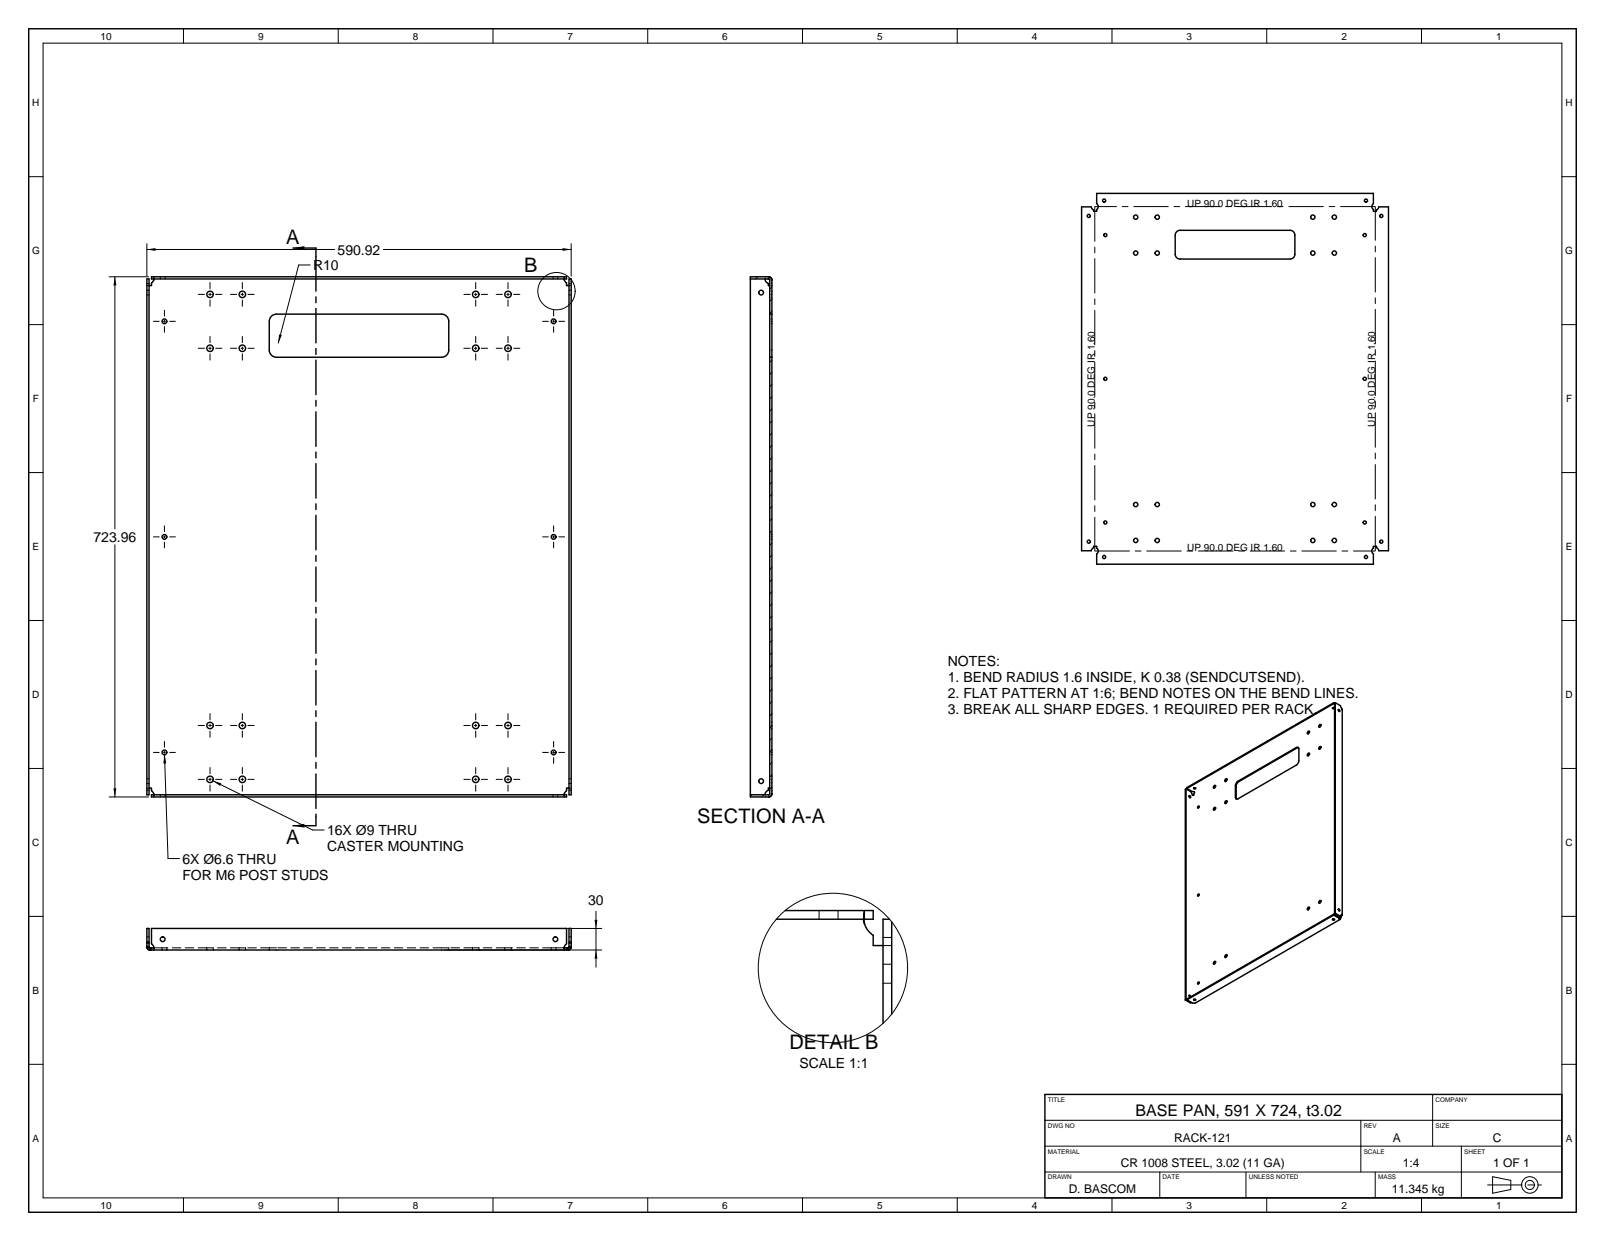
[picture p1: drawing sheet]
<svg xmlns="http://www.w3.org/2000/svg" width="559mm" height="432mm" viewBox="0 0 559 432" stroke-linecap="round" stroke-linejoin="round" font-family="sans-serif">
<g fill="none" stroke="#000" stroke-width=".5">
<path d="M10 10h538.8v411.8h-538.8zM376.6 72h3.3l.3 .6 .6 .4v.5h1v-.6a1.22 1.22 0 0 0 0-2v-3.6h96.4v3.6a1.22 1.22 0 0 0 0 2v.6h1v-.5l.6-.4 .2-.6h3.4v119.6h-3.4l-.2-.6-.6-.4v-.5h-1v.6a1.22 1.22 0 0 0 0 2v3.6h-96.4v-3.6a1.22 1.22 0 0 0 0-2v-.6h-1v.5l-.6 .4-.3 .6h-3.3zM51.1 97.1h.8v179.4h-.8zM52.7 96.3h144.6v.8h-144.6zM53.5 97.5l-.8 1v.9h-.8M53.5 97.1v.4zM102 86.3h8v3M196.4 97.1l.1 .4M196.5 97.5l.8 1v.9h.8M196.5 97.1v.4M198.1 97.1h.8v179.4h-.8zM261.2 97.1h6.4"/>
<path d="M266.3 97.1l.5 1.1 .7 .4v.8h.5M267.6 96.3h.3M267.6 97.1l.4 .4M267.6 96.3h-6.4v181h6.4M267.6 96.3l.3 .1M267.9 96.4l.8 .7M268 97.5v178.6M268.7 97.1v.4M268.7 97.2v.3M268.7 97.5v178.6M409.6 80.6l1.2-.5 38.8 .1 1 .8 .2 .8v7.1l-.8 1-.8 .2h-38.8l-1-.8-.2-.8v-6.7zM94.3 110.2l.8-.6 1.1-.3 58.1 .1 1 .5 .9 1.3v11.2l-.9 1.4-1.6 .5-58-.1-1.4-.8-.6-1.6v-10z"/>
<path d="M268 109.3h.7M268 124.3h.7M455.3 254.6l.4-.3 .2 .3-.6 .8-.2-.3zM455.9 254.5l-.5 .9M459.3 259.9l.4-.2 .2 .3-.6 .7-.2-.3zM459.3 252.3l.4-.2 .2 .2-.6 .8-.2-.3zM459.9 259.9l-.5 .8M459.9 252.2l-.5 .9M464 246.2h.6zM464 246.2v.4l.6-.1M464.3 244.5v.3M464.3 244.5l-51.1 29.5v.3"/>
<path d="M464.3 244.8l-51.1 29.5M464.3 244.5l.3 .2M464.3 244.8l.3 .2M464.6 244.7v73.2M464.9 244.5l1.8 1 .4 1.2M464.9 244.5v73.3M464.9 244.5l-.3 .2M465.9 247l.4 .6M466 246.9l.4 .1 .1 .5-.4-.1zM467.1 246.7h.1M467.1 246.7l.2 71.7M51.9 274.3h.8v.8l.8 1"/>
<path d="M52.7 276.5h144.6v.8h-144.6zM53.5 276.1v.4zM196.5 276.1l-.1 .4M196.5 276.1v.4M198.1 274.3h-.8v.8l-.8 1M261.2 276.5h6.4M267.9 277.3h-.3M267.9 277.2l-.3 .1M268 274.3h-.5v.7l-.7 .4-.5 1.1M268 276.1l-.4 .4M268.3 277l-.4 .2M268.5 276.9l-.2 .1"/>
<path d="M268.7 276.5l-.2 .4M268.7 276.1v.3M268.7 276.1v.4M412.9 274.5l1.8 1 .5 1.2M412.9 274.5l-.2 .2v73.2M412.9 274.5v73.3M413.2 274.3l1.9 1.1 .8 .1-.3 1.1-.4 .1M414 277l.3 .6M414 276.9l.4 .1 .1 .5-.4-.1zM415.2 276.7h.1M415.6 274.2h.7M415.6 274.1h.4l.3 .3-.5 .1-.3-.1z"/>
<path d="M422.6 273.5l.4-.3 .2 .3-.6 .8-.2-.3zM423.2 273.4l-.5 .8M426.6 278.8l.4-.2 .2 .3-.6 .7-.2-.3zM426.6 271.2l.4-.3 .2 .3-.6 .8-.2-.3zM427.2 278.7l-.5 .9M427.2 271.1l-.5 .9M430.7 272l20.6-11.9 .4-.1 .5 .2v4.5l-.6 1.3-20.9 12.1-.5-.3-.1-.4v-4zM452.1 260.1l-21.1 12.1-.6 1.3 .1 4.6M455.3 262.2l.4-.2 .2 .3-.6 .7-.2-.3zM455.9 262.2l-.5 .8M110 284.3v3h-8M417.1 280.6l.3-.2 .1 .2-.4 .6z"/>
<path d="M417.5 280.6l-.3 .6M422.6 281.1l.4-.2 .2 .3-.6 .7-.2-.3zM423.2 281l-.5 .9M273.4 316.8h30.6v3h-33.7M300.8 319.9l.2 1.5M301 319.8a1.03 1.03 0 0 0 0 1.6M309.7 319.8h-2.3v36.3M417.1 311.2l.3-.1 .1 .2-.4 .5zM417.5 311.2l-.3 .6M455.3 315.8l.4-.2 .2 .3-.6 .7-.2-.3zM455.9 315.7l-.5 .9M459.3 313.5l.4-.2 .2 .3-.6 .7-.2-.3z"/>
<path d="M459.9 313.4l-.5 .9M464 319.8h.6M464 319.8l.4-.1 .3 .3-.5 .2-.3-.2zM464.3 318.4l-51.1 29.5M464.3 318.1v.3M464.3 318.1l-51.1 29.5v.3M464.3 318.4l1.9 1.1M464.3 318.1l1.9 1.1v.3M464.6 317.9l1.8 1.1 .7-.6M464.9 317.8l2.1 1.3M464.9 317.8l-.3 .1M465.9 316.4l.4 .6"/>
<path d="M466 316.3l.4 .1 .1 .5-.4-.1zM466.2 319.5l.1 .4M466.2 319.4l.1 .2M466.3 319.6v.3M466.5 319.5l-.2 .1M466.5 319.5l.2 .1M466.6 319.9l-50.5 29.2-1-.1-1.9-1.1M466.7 318.7l-.2 .8M466.7 319.6l-.4 .3M467 319.1l-.3 .5M467 318.7v.4M467.1 318.4l-.3 .2 .2 .1"/>
<path d="M467.1 318.1v.3M467.1 318.1h.1M467.1 318.1l.2 .3-.3 .3M51.1 329.4l.3 .7 .9 .5M51.1 329.4v-6.3h.8v6.3M51.1 328.1h.8M51.1 329.3h.8M51.1 329.4l.2 .6M51.3 330l.1 .1M51.4 330.1l.2 .2M51.6 330.3v.1M51.6 330.4l.4 .1"/>
<path d="M51.9 329.4l.4 .4M51.9 329.4h.1M51.9 329.4v.1M51.9 329.5h.1M51.9 329.6h.1M52 329.6v.1M52 329.7h.1M52 330.5h.1M52.1 330.5l.2 .1M52.1 329.7v.1M52.1 329.8h.1M52.2 329.8h.1"/>
<path d="M52.3 329.8h.1M52.3 330.6h145.4M52.3 329.8h1.2M52.7 329.8v.8M53.5 329.8l.1 .7a2.25 2.25 0 0 0-.9-2.1v-5.3h144.6v5.3a2.17 2.17 0 0 0-.8 2.1v-.7M53.5 329.8h.1M196.4 329.8h.1M196.5 329.8h1.2M197.3 329.8v.8M197.7 329.8h.1M197.8 329.8h-.1M197.8 329.8h.1"/>
<path d="M197.9 329.8h-.1M197.9 329.7v.1M197.9 329.7h.1M198 329.7h.1M198 329.6v.1M198.1 329.6h.1M198.1 329.5h.1M198.1 329.4v.1M198.1 329.4l-.4 .4M198.1 329.4v-6.3h.8v6.3M198.1 328.1h.8M198.1 329.3h.8"/>
<path d="M198.1 329.4h.1M198.9 329.4l-.3 .7-.9 .5M198.9 329.4a1.16 1.16 0 0 1-1.2 1.2M301 321.4l1.4 2.6 1.6 1.4v3.6h3.4M310.5 320.8v32M422.6 334.7l.4-.2 .2 .2-.6 .8-.2-.3zM423.2 334.6l-.5 .9M426.6 332.4l.4-.2 .2 .3-.6 .7-.2-.3zM427.2 332.3l-.5 .9M412.7 347.9l1.8 1.1 .2-.2M412.9 347.8l-.2 .1M412.9 347.8l1.8 1"/>
<path d="M414 346.4l.3 .6zM414 346.4l.3-.1 .2 .6M414.7 348.8h.1M415.6 347.7h.7M415.6 347.7h.4l.3 .2-.5 .2-.3-.2zM417.1 341.8l.3-.1 .1 .2-.4 .5zM417.5 341.8l-.3 .6M363.8 380.8h180v36h-180z"/>
<circle cx="379.1" cy="75.1" r=".55"/>
<circle cx="384.4" cy="69.8" r=".55"/>
<circle cx="395.4" cy="75.6" r=".75"/>
<circle cx="402.9" cy="75.6" r=".75"/>
<circle cx="457.1" cy="75.6" r=".75"/>
<circle cx="464.6" cy="75.6" r=".75"/>
<circle cx="475.6" cy="69.8" r=".55"/>
<circle cx="480.9" cy="75.1" r=".55"/>
<circle cx="384.8" cy="81.8" r=".55"/>
<circle cx="395.4" cy="88.1" r=".75"/>
<circle cx="402.9" cy="88.1" r=".75"/>
<circle cx="457.1" cy="88.1" r=".75"/>
<circle cx="464.6" cy="88.1" r=".75"/>
<circle cx="475.2" cy="81.8" r=".55"/>
<circle cx="57.2" cy="111.8" r=".83"/>
<circle cx="73.1" cy="102.4" r="1.13"/>
<circle cx="84.4" cy="102.4" r="1.13"/>
<circle cx="165.6" cy="102.4" r="1.13"/>
<circle cx="176.9" cy="102.4" r="1.13"/>
<circle cx="192.7" cy="111.8" r=".83"/>
<circle cx="265" cy="101.8" r=".83"/>
<circle cx="73.1" cy="121.2" r="1.13"/>
<circle cx="84.4" cy="121.2" r="1.13"/>
<circle cx="165.6" cy="121.2" r="1.13"/>
<circle cx="176.9" cy="121.2" r="1.13"/>
<circle cx="384.8" cy="131.8" r=".55"/>
<circle cx="475.2" cy="131.8" r=".55"/>
<circle cx="395.4" cy="175.6" r=".75"/>
<circle cx="402.9" cy="175.6" r=".75"/>
<circle cx="457.1" cy="175.6" r=".75"/>
<circle cx="464.6" cy="175.6" r=".75"/>
<circle cx="57.2" cy="186.8" r=".83"/>
<circle cx="192.7" cy="186.8" r=".83"/>
<circle cx="379.1" cy="188.5" r=".55"/>
<circle cx="384.4" cy="193.8" r=".55"/>
<circle cx="384.8" cy="181.8" r=".55"/>
<circle cx="395.4" cy="188.1" r=".75"/>
<circle cx="402.9" cy="188.1" r=".75"/>
<circle cx="457.1" cy="188.1" r=".75"/>
<circle cx="464.6" cy="188.1" r=".75"/>
<circle cx="475.2" cy="181.8" r=".55"/>
<circle cx="475.6" cy="193.8" r=".55"/>
<circle cx="480.9" cy="188.5" r=".55"/>
<circle cx="73.1" cy="252.4" r="1.13"/>
<circle cx="84.4" cy="252.4" r="1.13"/>
<circle cx="165.6" cy="252.4" r="1.13"/>
<circle cx="176.9" cy="252.4" r="1.13"/>
<circle cx="57.2" cy="261.8" r=".83"/>
<circle cx="73.1" cy="271.2" r="1.13"/>
<circle cx="84.4" cy="271.2" r="1.13"/>
<circle cx="165.6" cy="271.2" r="1.13"/>
<circle cx="176.9" cy="271.2" r="1.13"/>
<circle cx="192.7" cy="261.8" r=".83"/>
<circle cx="265" cy="271.8" r=".83"/>
<circle cx="56.6" cy="326.8" r=".83"/>
<circle cx="193.4" cy="326.8" r=".83"/>
</g>
<g fill="none" stroke="#000" stroke-width=".35" stroke-dasharray="3 1.5">
<path d="M51.1 99.4h.8M51.1 98.6h.8M53.5 96.3v.8M53.5 96.3l.1 .8M53.6 96.6v.6M55.8 96.3v.8M57.5 96.3v.8M192.5 96.3v.8M194.2 96.3v.8M196.4 96.6v.6M196.4 97.1l.1-.8M196.5 96.3v.8"/>
<path d="M198.9 98.6h-.8M198.9 99.4h-.8M51.1 102.6h.8M51.1 101h.8M198.9 101h-.8M198.9 102.6h-.8M51.1 275h.8M51.1 274.3h.8M51.1 272.6h.8M51.1 271h.8M53.5 277.3v-.8M53.6 276.5l-.1 .8"/>
<path d="M53.6 277v-.6M55.8 277.3v-.8M57.5 277.3v-.8M192.5 277.3v-.8M194.2 277.3v-.8M196.4 277v-.6M196.5 277.3v-.8M196.5 277.3l-.1-.8M198.9 274.3h-.8M198.9 275h-.8M198.9 271h-.8M198.9 272.6h-.8"/>
<path d="M285.2 316.8v3M291.8 316.8v3M300.7 318.2v2.1M300.8 319.9l-.1-2.3 .3-.8M301 316.8v3M51.1 326h.8M51.1 327.6h.8M51.1 329.6v-.1M51.2 329.7h.1M51.3 330v-.1M51.4 330.1h.1M51.6 330.3h.1"/>
<path d="M51.7 330.4h.1M52 330.5h.1M52.2 330.5h-.1M53.6 329.8l-.1-.4M53.6 330.2v-.5M56.4 330.6v-.8M56.4 329.8h-2.9M58.1 329.8h-1.7M58.1 330.6v-.8M72 330.6v-.8M72 329.8h-13.9M74.2 329.8h-2.2"/>
<path d="M74.2 330.6v-.8M83.2 330.6v-.8M83.2 329.8h-9M85.5 329.8h-2.3M85.5 330.6v-.8M93.7 329.8h2.5M93.7 330.6v-.8M93.7 329.8h-8.2M153.7 329.8h-57.5M156.2 329.8h-2.5M156.2 330.6v-.8M164.5 330.6v-.8"/>
<path d="M164.5 329.8h-8.3M166.7 329.8h-2.2M166.7 330.6v-.8M175.7 330.6v-.8M175.7 329.8h-9M178 329.8h-2.3M178 330.6v-.8M191.9 330.6v-.8M191.9 329.8h-13.9M193.6 329.8h-1.7M193.6 330.6v-.8M196.4 330.2v-.5"/>
<path d="M196.5 329.4l-.1 .4M196.5 329.8h-2.9M198.9 326h-.8M198.9 327.6h-.8M310.5 326.2h-3.1M310.5 329h-3.1M310.5 335.5h-3.1M310.5 342.1h-3.1"/>
</g>
<g fill="none" stroke="#000" stroke-width=".35" stroke-dasharray="12 2 2 2">
<path d="M381.2 72v119.6M478.7 71.9h-97.4M55.4 111.8h-2M57.2 110v-2M57.2 113.6v2M59.1 111.8h2M71.2 102.4h-2.2M73.1 119.2v-2.1M73.1 100.5v-2.2M73.1 104.4v2.2M75.1 102.4h2.1M82.4 102.4h-2.2"/>
<path d="M84.4 119.2v-2.1M84.4 100.5v-2.2M84.4 104.4v2.2M86.3 102.4h2.2M163.7 102.4h-2.2M165.6 119.2v-2.1M165.6 100.5v-2.2M165.6 104.4v2.2M167.6 102.4h2.1M174.9 102.4h-2.2M176.9 119.2v-2.1M176.9 100.5v-2.2"/>
<path d="M176.9 104.4v2.2M178.8 102.4h2.2M190.9 111.8h-2M192.7 110v-2M192.7 113.6v2M194.6 111.8h2M71.2 121.2h-2.2M73.1 123.1v2.2M75.1 121.2h2.1M82.4 121.2h-2.2M84.4 123.1v2.2M86.3 121.2h2.2"/>
<path d="M163.7 121.2h-2.2M165.6 123.1v2.2M167.6 121.2h2.1M174.9 121.2h-2.2M176.9 123.1v2.2M178.8 121.2h2.2M55.4 186.8h-2M57.2 185v-2M57.2 188.6v2M59.1 186.8h2M190.9 186.8h-2M192.7 185v-2"/>
<path d="M192.7 188.6v2M194.6 186.8h2M381.3 191.7h97.4M478.8 191.6v-119.6M57.2 260v-2M71.2 252.4h-2.2M73.1 250.5v-2.2M73.1 254.4v2.2M75.1 252.4h2.1M82.4 252.4h-2.2M84.4 250.5v-2.2M84.4 254.4v2.2"/>
<path d="M86.3 252.4h2.2M163.7 252.4h-2.2M165.6 250.5v-2.2M165.6 254.4v2.2M167.6 252.4h2.1M174.9 252.4h-2.2M176.9 250.5v-2.2M176.9 254.4v2.2M178.8 252.4h2.2M192.7 260v-2M55.4 261.8h-2M57.2 263.6v2"/>
<path d="M59.1 261.8h2M71.2 271.2h-2.2M73.1 269.2v-2.1M73.1 273.1v2.2M75.1 271.2h2.1M82.4 271.2h-2.2M84.4 269.2v-2.1M84.4 273.1v2.2M86.3 271.2h2.2M163.7 271.2h-2.2M165.6 269.2v-2.1M165.6 273.1v2.2"/>
<path d="M167.6 271.2h2.1M174.9 271.2h-2.2M176.9 269.2v-2.1M176.9 273.1v2.2M178.8 271.2h2.2M190.9 261.8h-2M192.7 263.6v2M194.6 261.8h2M517.9 412.3h18.8"/>
</g>
<g fill="none" stroke="#000" stroke-width=".35">
<path d="M15 15h528.8v401.8h-528.8zM63.9 10v5M117.8 10v5M171.6 10v5M225.5 10v5M279.4 10v5M333.3 10v5M387.2 10v5M441 10v5M494.9 10v5M10 61.5h5M543.8 61.5h5"/>
<path d="M38 96.3h13.7M40 96.3v87.8M51.1 84.8v11.3M51.1 86.8h65.4M108 92.2h-4l-7.1 27.2M133.5 86.8h65.4M198.9 84.8v11.3M263.8 96.3l-.8 .8M268 96.4l-.7 .7M268.7 99.8l-.7 .8M10 113h5M56.9 111.8h.7"/>
<path d="M57.2 111.5v.6M72.7 102.4h.9M73.1 102v.9M83.9 102.4h.9M84.4 102v.9M165.2 102.4h.9M165.6 102v.9M176.4 102.4h.9M176.9 102v.9M192.4 111.8h.7M192.7 111.5v.6M268.7 108.3l-.7 .8"/>
<path d="M268.7 104.1l-.7 .7M543.8 113h5M72.7 121.2h.9M73.1 120.7v.9M83.9 121.2h.9M84.4 120.7v.9M165.2 121.2h.9M165.6 120.7v.9M176.4 121.2h.9M176.9 120.7v.9M268.7 138l-.7 .8M268.7 133.8l-.7 .7"/>
<path d="M268.7 129.5l-.7 .8M268.7 125.3l-.7 .7M268.7 159.2l-.7 .8M268.7 155l-.7 .7M268.7 150.7l-.7 .8M268.7 146.5l-.7 .8M268.7 142.3l-.7 .7M10 164.4h5M268.7 176.2l-.7 .8M268.7 172l-.7 .7M268.7 167.7l-.7 .8M268.7 163.5l-.7 .7"/>
<path d="M543.8 164.4h5M40 189.6v87.7M56.9 186.8h.7M57.2 186.5v.6M192.4 186.8h.7M192.7 186.5v.6M268.7 197.4l-.7 .8M268.7 193.2l-.7 .7M268.7 188.9l-.7 .8M268.7 184.7l-.7 .7M268.7 180.4l-.7 .8M10 215.9h5"/>
<path d="M268.7 218.6l-.7 .8M268.7 214.4l-.7 .7M268.7 210.1l-.7 .8M268.7 205.9l-.7 .8M268.7 201.7l-.7 .7M543.8 215.9h5M268.7 239.8l-.7 .8M268.7 235.6l-.7 .7M268.7 231.4l-.7 .7M268.7 227.1l-.7 .8M268.7 222.9l-.7 .7M72.7 252.4h.9"/>
<path d="M73.1 252v.9M83.9 252.4h.9M84.4 252v.9M165.2 252.4h.9M165.6 252v.9M176.4 252.4h.9M176.9 252v.9M268.7 256.8l-.7 .8M268.7 252.6l-.7 .7M268.7 248.3l-.7 .8M268.7 244.1l-.7 .7M10 267.4h5"/>
<path d="M38 277.3h13.7M56.9 261.8h.7M57.2 261.5v.6M57.3 262.6l1.2 36.1h4M72.7 271.2h.9M73.1 270.7v.9M74.1 271.7l34.8 17.1h4M83.9 271.2h.9M84.4 270.7v.9M165.2 271.2h.9M165.6 270.7v.9M176.4 271.2h.9"/>
<path d="M176.9 270.7v.9M192.4 261.8h.7M192.7 261.5v.6M261.7 276.5l-.5 .5M266 276.5l-.8 .8M268.7 273.8l-.7 .7M268.7 269.5l-.7 .8M268.7 265.3l-.7 .7M268.7 261l-.7 .8M543.8 267.4h5M10 318.9h5M207.5 317.1v19.5"/>
<path d="M543.8 318.9h5M154.7 330.6h54.8M154.7 323.1h54.8M10 370.3h5M543.8 370.3h5M363.8 389.8h180M363.8 398.8h180M473.8 389.8v18M498.8 380.8v18M508.8 398.8v18M63.9 416.8v5M117.8 416.8v5"/>
<path d="M171.6 416.8v5M225.5 416.8v5M279.4 416.8v5M333.3 416.8v5M363.8 407.8h180M387.2 416.8v5M403.8 407.8v9M433.8 407.8v9M441 416.8v5M478.8 407.8v9M494.9 416.8v5M519.7 409.4l6.3 1.3v3.2l-6.3 1.3z"/>
<circle cx="193.7" cy="101.3" r="6.5"/>
<circle cx="290" cy="336.8" r="26"/>
<circle cx="532.6" cy="412.3" r="2.88"/>
<circle cx="532.6" cy="412.3" r="1.58"/>
</g>
<path d="M110 89.3v195" fill="none" stroke="#000" stroke-width=".5" stroke-dasharray="12 2 2 2"/>
<path d="M40 96.3l.5 3h-1zM51.1 86.8l3-.5v1zM102 86.3l4-.7v1.4zM195.9 86.3l3 .5-3 .5zM97.2 116.4l.9 .2-1.2 2.8zM39.5 274.3h1l-.5 3zM57.3 262.6l.6 3h-1zM74.1 271.7l2.9 .9-.4 .9zM102 287.3l4-.7v1.4zM207.5 330.6l.5 3h-1zM207 320.1h1l-.5 3z" fill="#000"/>
<g font-size="7">
<text x="99.7" y="84.8">A</text>
<text x="182.5" y="94.7">B</text>
<text x="242.7" y="286.3">SECTION A-A</text>
<text x="99.7" y="293.8">A</text>
<text x="274.9" y="365.1">DETAIL B</text>
</g>
<text font-size="5.6" x="395.4" y="388.2">BASE PAN, 591 X 724, t3.02</text>
<g font-size="4.9">
<text x="117.5" y="88.6">590.92</text>
<text x="109" y="93.9">R10</text>
<text x="32.5" y="188.6">723.96</text>
<text x="330" y="231.8">NOTES:</text>
<text x="330" y="237.3">1. BEND RADIUS 1.6 INSIDE, K 0.38 (SENDCUTSEND).</text>
<text x="330" y="242.8">2. FLAT PATTERN AT 1:6; BEND NOTES ON THE BEND LINES.</text>
<text x="330" y="248.3">3. BREAK ALL SHARP EDGES. 1 REQUIRED PER RACK.</text>
<text x="113.9" y="290.6">16X Ø9 THRU</text>
<text x="113.9" y="296.2">CASTER MOUNTING</text>
<text x="63.5" y="300.5">6X Ø6.6 THRU</text>
<text x="63.5" y="306.1">FOR M6 POST STUDS</text>
<text x="204.8" y="315.1">30</text>
<text x="278.3" y="371.6">SCALE 1:1</text>
</g>
<g font-size="4.2">
<text x="408.8" y="397.2">RACK-121</text>
<text x="484.9" y="397.2">A</text>
<text x="519.8" y="397.2">C</text>
<text x="390.2" y="406.2">CR 1008 STEEL, 3.02 (11 GA)</text>
<text x="488.4" y="406.2">1:4</text>
<text x="519.9" y="406.2">1 OF 1</text>
<text x="372.1" y="415.2">D. BASCOM</text>
<text x="484.6" y="415.2">11.345 kg</text>
</g>
<g font-size="3.5">
<text x="35" y="13.8">10</text>
<text x="89.9" y="13.8">9</text>
<text x="143.7" y="13.8">8</text>
<text x="197.6" y="13.8">7</text>
<text x="251.5" y="13.8">6</text>
<text x="305.4" y="13.8">5</text>
<text x="359.2" y="13.8">4</text>
<text x="413.1" y="13.8">3</text>
<text x="467" y="13.8">2</text>
<text x="520.9" y="13.8">1</text>
<text x="11.2" y="37">H</text>
<text x="545" y="37">H</text>
<text x="413.3" y="71.9">UP 90.0 DEG IR 1.60</text>
<text x="11.1" y="88.5">G</text>
<text x="544.9" y="88.5">G</text>
<text x="11.4" y="139.9">F</text>
<text x="545.2" y="139.9">F</text>
<text x="381.2" y="148.4" transform="rotate(-90 381.2 148.4)">UP 90.0 DEG IR 1.60</text>
<text x="478.8" y="148.4" transform="rotate(-90 478.8 148.4)">UP 90.0 DEG IR 1.60</text>
<text x="11.3" y="191.4">E</text>
<text x="413.3" y="191.7">UP 90.0 DEG IR 1.60</text>
<text x="545.1" y="191.4">E</text>
<text x="11.2" y="242.9">D</text>
<text x="545" y="242.9">D</text>
<text x="11.2" y="294.4">C</text>
<text x="545" y="294.4">C</text>
<text x="11.3" y="345.8">B</text>
<text x="545.1" y="345.8">B</text>
<text x="11.3" y="397.3">A</text>
<text x="545.1" y="397.3">A</text>
<text x="35" y="420.6">10</text>
<text x="89.9" y="420.6">9</text>
<text x="143.7" y="420.6">8</text>
<text x="197.6" y="420.6">7</text>
<text x="251.5" y="420.6">6</text>
<text x="305.4" y="420.6">5</text>
<text x="359.2" y="420.6">4</text>
<text x="413.1" y="420.6">3</text>
<text x="467" y="420.6">2</text>
<text x="520.9" y="420.6">1</text>
</g>
<g font-size="2.2">
<text x="364.8" y="383.4">TITLE</text>
<text x="499.8" y="383.4">COMPANY</text>
<text x="364.8" y="392.4">DWG NO</text>
<text x="474.8" y="392.4">REV</text>
<text x="499.8" y="392.4">SIZE</text>
<text x="364.8" y="401.4">MATERIAL</text>
<text x="474.8" y="401.4">SCALE</text>
<text x="509.8" y="401.4">SHEET</text>
<text x="364.8" y="410.4">DRAWN</text>
<text x="404.8" y="410.4">DATE</text>
<text x="434.8" y="410.4">UNLESS NOTED</text>
<text x="479.8" y="410.4">MASS</text>
</g>
</svg>
